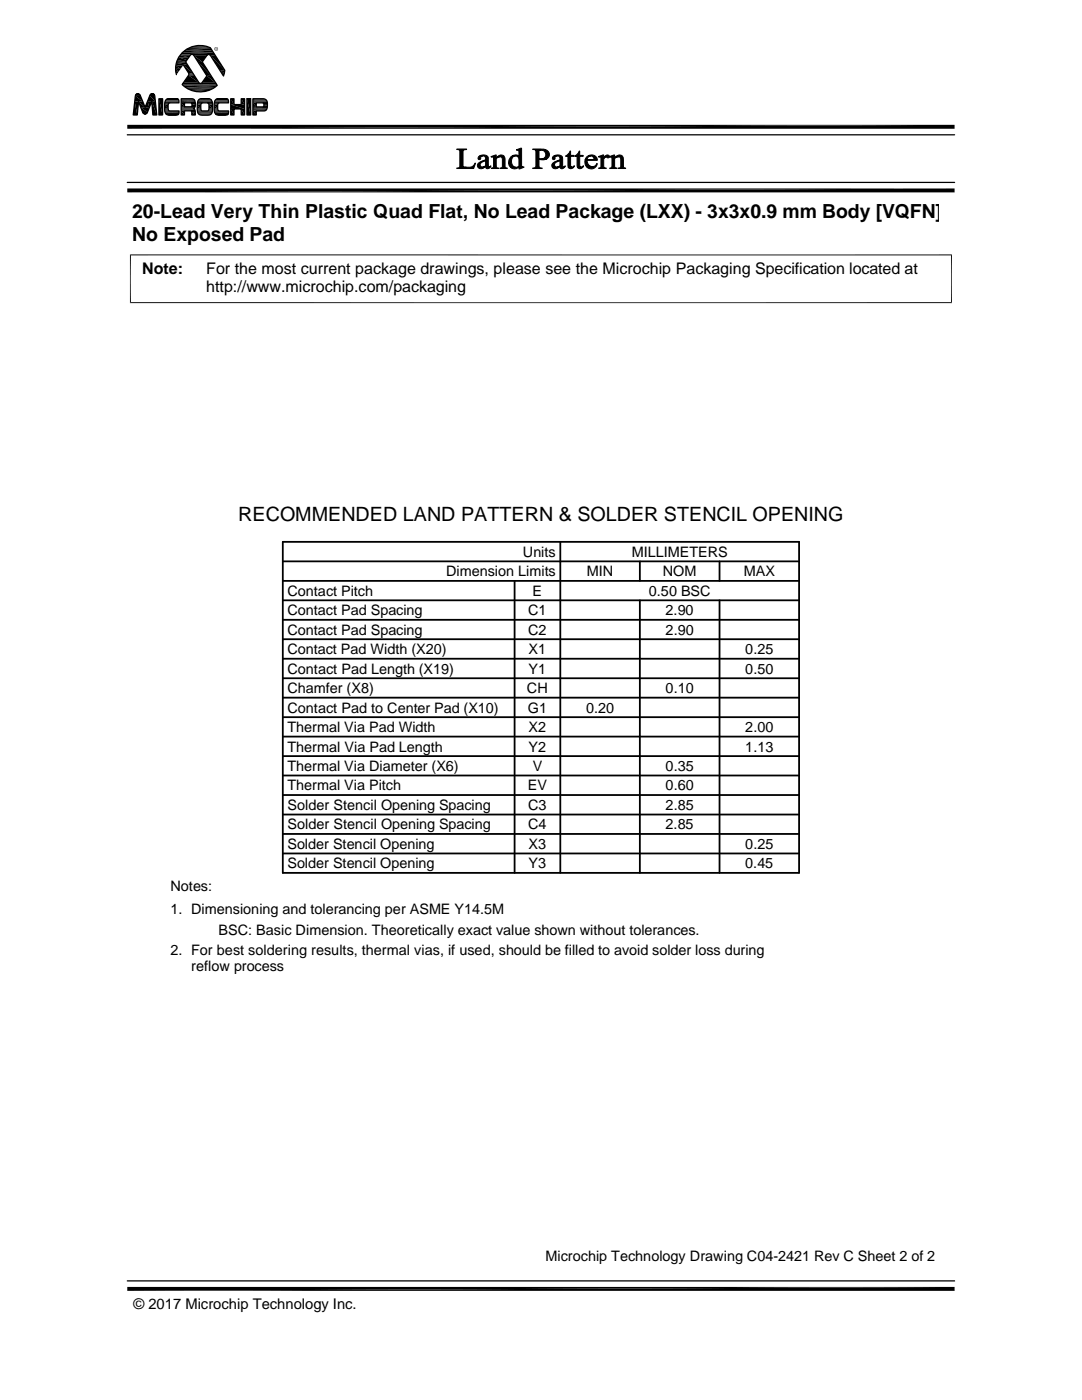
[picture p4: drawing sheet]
<svg xmlns="http://www.w3.org/2000/svg" width="216mm" height="279mm" viewBox="0 0 216 279" stroke-linecap="round" stroke-linejoin="round" font-family="sans-serif">
<g fill="#000" stroke="#000" stroke-width=".2">
<path d="M98 31.2l.3 .1zM103.1 29.9h.2zM119.4 31.2l.3 .1zM121.6 31.2l.3 .1z"/>
<path d="M91.1 29.7h2l-.5 .2-.2 .5v2.8l.2 .2h.4h-1.3l.1-3.1a.43 .43 0 0 0-.7-.5z" fill-rule="evenodd"/>
<path d="M91.1 33.5l3-.2 .8-.7-.4 1h-3.4z" fill-rule="evenodd"/>
<path d="M95.5 31.3l.3-.2h.6h-.2a.42 .42 0 0 0-.3 .6l-.2 .2a.32 .32 0 0 1-.3-.2 .32 .32 0 0 1 .1-.4z" fill-rule="evenodd"/>
<path d="M95.5 32.5l.8-.4h.6a1.12 1.12 0 0 0-1.1 .9l.4 .3 .6 .1a.78 .78 0 0 1-1 .3 .78 .78 0 0 1-.5-1z" fill-rule="evenodd"/>
<path d="M95.8 31.1l.2-.1a1.19 1.19 0 0 1 1.4 .5l.1 1.7 .3 .2a.49 .49 0 0 1-.4 .3 .49 .49 0 0 1-.5-.3v-.1l-.2-.1 .2-.1v-1l-.4-.1 .4-.2a.51 .51 0 0 0-.5-.7z" fill-rule="evenodd"/>
<path d="M96.3 33.4l.6-.1z" fill-rule="evenodd"/>
<path d="M97.6 33.3l.3-.2-.1 .3z" fill-rule="evenodd"/>
<path d="M98 31.2l1-.3v.6h-.5z" fill-rule="evenodd"/>
<path d="M98.5 31.5l1.3-.2-.8 .3v1.4a.39 .39 0 0 0 .1 .4 .39 .39 0 0 0 .4 .1v.1h-1.5l.5-.3z" fill-rule="evenodd"/>
<path d="M99.3 31.3a.84 .84 0 0 1 .9-.4 .84 .84 0 0 1 .6 .8v1.6l.4 .3h-1.4l.3-.1 .1-.3v-1.6l-.4-.3z" fill-rule="evenodd"/>
<path d="M101.8 31.4l.5-.3h.6a1.19 1.19 0 0 0-.8 1.2 1.19 1.19 0 0 0 .9 1.1h-1.1a1.4 1.4 0 0 1-.1-2z" fill-rule="evenodd"/>
<path d="M102.3 31.1l.7-.2 .5 .3z" fill-rule="evenodd"/>
<path d="M103.1 29.9l1-.3v3.4l.2 .3h-.8a1.18 1.18 0 0 1-1.6 .1h1.1l.5-.3v-1.4l-.3-.5h.3v-1.1z" fill-rule="evenodd"/>
<path d="M103.5 33.3l1.1 .1-1.1 .3z" fill-rule="evenodd"/>
<path d="M106.8 30h1.2h-.5v1.6l1.6 .1-1.6 .1 .1 1.4a.47 .47 0 0 0 .6 .3v.1h-1.9l.6-.2v-.3z" fill-rule="evenodd"/>
<path d="M106.3 29.7l1.8 .1a1.12 1.12 0 0 1 1.3 .5 1.12 1.12 0 0 1-.3 1.4h-1a.86 .86 0 0 0 .8-.7 .86 .86 0 0 0-.5-1h-1.6z" fill-rule="evenodd"/>
<path d="M107.5 31.8h1.4z" fill-rule="evenodd"/>
<path d="M110.4 31.2l.2-.1h.6a.42 .42 0 0 0-.5 .6 .33 .33 0 0 1-.5 0 .33 .33 0 0 1 .2-.5z" fill-rule="evenodd"/>
<path d="M110.4 32.5l.9-.5 .4 .1a1.08 1.08 0 0 0-1 .9l.3 .3 .6 .1a.79 .79 0 0 1-1 .2 .79 .79 0 0 1-.4-.9z" fill-rule="evenodd"/>
<path d="M110.6 31.1l.5-.2a.87 .87 0 0 1 1.2 .7v1.6l.4 .2a.48 .48 0 0 1-.5 .3 .48 .48 0 0 1-.5-.4l-.2-.1 .2-.1v-1l-.4-.1 .4-.2a.51 .51 0 0 0-.5-.7z" fill-rule="evenodd"/>
<path d="M111.1 33.4l.6-.1z" fill-rule="evenodd"/>
<path d="M112.4 33.3l.4-.2-.1 .3z" fill-rule="evenodd"/>
<path d="M113.7 30.1h.2v.9h.6v.2h-.6v1.9l.3 .2-.8 .1-.1-2.2-.4-.1 .5-.4z" fill-rule="evenodd"/>
<path d="M113.4 33.4l.9-.1 .3-.2v.1a.68 .68 0 0 1-1.2 .2z" fill-rule="evenodd"/>
<path d="M115.6 30.1l.1 .9h.7v.2h-.7v1.7l.1 .4h.2l-.8 .1-.1-2.2-.4-.1 .5-.4z" fill-rule="evenodd"/>
<path d="M115.2 33.4l.9-.1 .2-.2h.2l-.1 .1a.68 .68 0 0 1-1.2 .2z" fill-rule="evenodd"/>
<path d="M117.1 31.3l.3-.2h.5a.72 .72 0 0 0-.7 .7l-.4 .1z" fill-rule="evenodd"/>
<path d="M117.4 31.1a1.17 1.17 0 0 1 1.8 .9h-2a1.1 1.1 0 0 0 1 1.2l-1.2 .1-.3-.7 .1-.7 1.7-.1v-.1a.61 .61 0 0 0-.6-.6z" fill-rule="evenodd"/>
<path d="M117 33.3l1.2-.1a.92 .92 0 0 0 .9-.6 1.18 1.18 0 0 1-.8 1.1 1.18 1.18 0 0 1-1.3-.4z" fill-rule="evenodd"/>
<path d="M119.4 31.2l1.1-.3v.6h.1l-.1 .2v1.6l.5 .3h-1.5l.4-.3v-1.8z" fill-rule="evenodd"/>
<path d="M120.6 31.3h.3l-.4 .2z" fill-rule="evenodd"/>
<path d="M120.6 31.3a.5 .5 0 0 1 .6-.4 .5 .5 0 0 1 .4 .5l-.3 .1z" fill-rule="evenodd"/>
<path d="M121.6 31.2l1-.3v.6h-.5z" fill-rule="evenodd"/>
<path d="M122.1 31.5l1.3-.2-.8 .3 .1 1.7 .4 .3h-1.4l.4-.3z" fill-rule="evenodd"/>
<path d="M122.9 31.3a.84 .84 0 0 1 .9-.4 .84 .84 0 0 1 .6 .9v1.5l.4 .3h-1.4l.3-.1 .2-.3-.1-1.6-.4-.3z" fill-rule="evenodd"/>
</g>
<g fill="#000">
<path d="M27 19.1l1 .1h-1zM27 19.1h1v.1zM27 19.2l1.5 1.1h-1.6zM27 19.2h1l.5 1.1zM27 19l1 .1zM27.1 18.9h.9zM27.1 18.9l.9 .1zM27.1 18.9h.8zM27.2 18.8l.7 .1zM27.2 18.8h.6zM27.2 18.8h.5zM27.3 18.7l.4 .1z"/>
<path d="M27.3 18.7h.4zM27.4 18.7h.2zM27.4 18.7h.3zM27.5 18.7h.1zM29.9 19.1l1.1 1.1h-1.6zM29.9 19.1h1l.1 1.1zM29.9 19h1zM29.9 19l1 .1zM29.9 18.9l1 .1zM29.9 18.9h.9zM30 18.9h.8zM30.1 18.8l.7 .1z"/>
<path d="M30.1 18.8h.6zM30.1 18.7l.5 .1zM30.1 18.7h.5zM30.2 18.7h.4zM30.2 18.7h.3zM30.3 18.7h.2zM31.7 19.7l.7 3.2h-.7zM31.7 19.7h.7v3.2zM33.5 19.7h2zM33.5 19.7h1.9zM33.5 19.7h1.8zM33.6 19.7h1.7z"/>
<path d="M35 13.7l.6 .6h-.5zM35 13.7h1l-.4 .6zM35.1 13.1l.9 .6h-1zM35.1 13.1h1.4l-.5 .6zM35.1 14.3l.1 .6zM35.1 14.3h.5l-.4 .6zM35.1 13l1.4 .1h-1.4zM35.1 13h1.5l-.1 .1zM35.3 12.3l1.9 .3h-2zM35.3 12.3h1.7l.2 .3zM35.4 12l1.6 .3h-1.7zM35.4 12h1.9l-.3 .3z"/>
<path d="M35.6 11.5l1.7 .5h-1.9zM35.6 11.5h2.1l-.4 .5zM36.6 13l1.9 1.6h-.9zM36.6 13h.8l1.1 1.6zM37.6 15l2.1 1.5h-3.1zM37.6 15h1.2l.9 1.5zM37.6 14.6h.9zM37.7 14.6l.9 .1zM37.7 15h1.1zM37.7 14.7l.9 .1zM37.7 14.9l1 .1zM37.7 14.8l1 .1z"/>
<path d="M37.7 14.9h1zM38.7 11l1.7 1.4h-.9zM38.7 11h2.6l-.9 1.4zM38.7 18.2l1.9 .1zM39 9.2h1.8zM39 9.1l1.8 .1zM39.3 18.3h1.3zM39.5 12.4l2.6 2.7h-.8zM39.5 12.4h.9l1.7 2.7zM39 9.1h1.7zM39.6 9.1h1.1zM39.6 9.1h.6z"/>
<path d="M39.9 19.7h2zM40 19.7h1.9zM40 19.7h1.8zM40.1 19.7h1.7zM40.1 19.7h1.6zM41.3 15.1l1.7 1.4h-2.7zM41.3 15.1h.8l.9 1.4zM41.6 10.9h1.2zM41.7 10.9h1.2zM41.8 10.9h1.1zM41.9 10.9l1 .1zM41.9 11h1z"/>
<path d="M42 11l2.9 3h-1zM42 11h.9l2 3zM42.8 9.8v.1zM42.8 9.6v.2zM42.8 9.9l.1 .1zM42.9 9.5l-.1 .1zM42.9 9.7l-.1 .1zM42.9 9.9v.1zM42.9 10l.1 .1zM42.8 9.6h.1zM42.9 9.5h.1zM43 10.1l.1 .1z"/>
<path d="M43 9.4l.1 .1zM43.1 10.1h.2zM43.1 9.4l.2 .1zM43.3 10.1l.1-.1zM43.3 19.7h2zM43.3 9.4v.2zM43.4 9.9l-.1 .1zM43.4 19.7h1.9zM43.4 19.7h1.8zM43.3 9.6l.1 .1zM43.3 10l.2-.1zM43.4 9.8v.1z"/>
<path d="M43.4 9.7v.1zM43.5 19.7h1.7zM43.4 9.5l.1 .1zM43.4 9.9l.1-.1zM43.5 9.6l-.1 .2zM43.9 14l.9 .6h-.6zM43.9 14h1l-.1 .6zM44.2 14.6l.4 .5zM44.2 14.6h.6l-.2 .5zM46 19.7l.7 1.2h-.7zM46 19.7h.7v1.2zM48.1 19.7l.7 1.2h-.7z"/>
<path d="M48.1 19.7h.7v1.2zM49.3 19.7l.7 3.2h-.7zM49.3 19.7h.7v3.2zM26.9 20.3h.7zM26.9 20.3l.5 2.6h-.8zM26.9 20.3h.7l-.2 2.6zM27.6 20.3h.9zM27.6 20.3l1.4 1.1h-.9zM27.6 20.3h.9l.5 1.1zM28.1 21.4l1.3 1h-.9zM28.1 21.4h1.7l-.4 1zM28.5 22.4h.9z"/>
<path d="M28.5 22.4l.9 .1zM28.5 22.5h.9zM28.5 22.5l.8 .1zM28.6 22.6h.7zM28.6 22.6l.6 .1zM28.7 22.7h.5zM28.7 22.7h.4zM28.8 22.7h.3zM28.8 22.7l.2 .1zM28.9 22.8h.1zM29.4 20.2l.4 1.2h-.8zM29.4 20.2h.9l-.5 1.2z"/>
<path d="M30.3 20.2l1 2.7h-.8zM30.3 20.2h.7l.3 2.7zM32.9 20.7l.7 .1zM32.9 20.7h.7zM32.9 20.8h.7zM32.9 20.8l.6 .2h-.6zM32.9 20.8h.7l-.1 .2zM32.9 21l.6 .7h-.6zM32.9 21h.6v.7zM32.9 21.7l.7 .1h-.7zM32.9 21.7h.6l.1 .1zM32.9 21.8h.7z"/>
<path d="M32.9 21.8l.7 .1zM32.9 21.9h.7zM32.9 21.9l.7 .1zM32.9 20.5h1zM32.9 20.5l.9 .1zM32.9 20.6h.8zM32.9 20.6h.9zM32.9 20.6l.7 .1zM32.9 22l.8 .1zM32.9 22.1h.8zM32.9 22.1h.9zM33.4 22.9h2z"/>
<path d="M33.5 22.9l1.7 .1zM33.5 22.9h1.9zM33.6 23h1.6zM33.6 23h1.4zM36.2 20.5l.6 .8h-.6zM36.2 20.5h.6v.8zM36.2 22.1l.6 .8h-.6zM36.2 22.1h.6v.8zM38.1 20.5h.8zM38.1 22.1h.8zM38.1 20.5h.9zM38.1 21.3h.8z"/>
<path d="M38.1 22.1l.8 .1zM38.1 20.5l.9 .1zM38.2 22.2h.7zM38.2 20.6h.8zM38.2 21.3h.7zM38.2 20.6l.8 .1zM38.2 21.2l.7 .1zM38.2 22.2l.7 .1zM38.3 20.7h.7zM38.2 21.2h.7zM38.3 21.2h.6zM38.3 22.3l.7 .1z"/>
<path d="M38.3 22.4h.7zM38.3 22.4l.7 .5h-.7zM38.3 22.4h.7v.5zM38.3 20.7l.7 .1zM38.3 20.8h.7zM38.3 21.1h.6zM38.3 21.1l.6 .1zM38.3 20.8l.7 .2h-.7zM38.3 20.8h.7v.2zM38.3 21l.7 .1zM38.3 21.1h.7zM39.4 20.7l.7 .1z"/>
<path d="M39.4 20.7h.7zM39.4 20.8h.7zM39.4 20.8l.7 .2h-.7zM39.4 20.8h.7v.2zM39.4 21l.7 .7h-.7zM39.4 21h.7v.7zM39.4 21.7l.7 .1h-.7zM39.4 21.7h.7v.1zM39.4 21.8h.7zM39.4 21.8l.7 .1zM39.4 21.9h.7zM39.4 21.9l.8 .1z"/>
<path d="M39.4 20.5h1zM39.4 20.5l.9 .1zM39.4 20.6h.8zM39.4 20.6h.9zM39.4 20.6l.8 .1zM39.4 20.7h.8zM39.4 22l.8 .1zM39.4 22.1h.8zM39.4 22.1h.9zM39.4 22.1h1zM39.9 22.9l1.8 .1zM39.9 22.9h2z"/>
<path d="M40.1 23h1.3zM40.1 23h1.6zM41.3 20.5h1.1zM41.4 20.5l1 .1zM41.5 20.6h.9zM41.4 22.1h1zM41.5 22.1h.9zM41.6 20.6l.8 .1zM41.6 22.1h.8zM41.6 20.7h.8zM41.6 22l.8 .1zM41.6 20.7l.8 .1z"/>
<path d="M41.7 20.8h.7zM41.7 21.9l.7 .1zM41.7 20.8l.7 .2h-.7zM41.7 20.8h.7v.2zM41.7 21.8h.7zM41.7 21.8l.7 .1zM41.7 21.9h.7zM41.7 21l.7 .7h-.7zM41.7 21h.7v.7zM41.7 21.7l.7 .1h-.7zM41.7 21.7h.7v.1zM42.7 20.7l.8 .1z"/>
<path d="M42.7 20.7h.8zM42.7 20.8h.8zM42.7 20.8l.7 .2h-.7zM42.7 20.8h.8l-.1 .2zM42.7 21l.7 .7h-.7zM42.7 21h.7v.7zM42.7 21.7l.8 .1h-.8zM42.7 21.7h.7l.1 .1zM42.7 21.8h.8zM42.7 21.8l.8 .1zM42.7 21.9h.8zM42.8 20.5h1z"/>
<path d="M42.8 20.5l.9 .1zM42.8 20.6h.8zM42.8 20.6h.9zM42.8 20.6l.7 .1zM42.8 20.7h.7zM42.8 21.9l.7 .1zM42.8 22l.8 .1zM42.8 22.1h.8zM42.8 22.1h.9zM43.3 22.9h2zM43.4 22.9l1.7 .1zM43.4 22.9h1.9z"/>
<path d="M43.5 23h1.6zM43.5 23h1.4zM46 20.9l2.8 .8h-2.8zM46 20.9h2.8v.8zM46 21.7l.7 1.2h-.7zM46 21.7h.7v1.2zM48.1 21.7l.7 1.2h-.7zM48.1 21.7h.7v1.2zM50.5 20.5l.6 .8h-.6zM50.5 20.5h.6v.8zM50.5 22.1l.6 .8h-.6zM50.5 22.1h.6v.8z"/>
<path d="M52.4 20.5h.9zM52.5 20.5l.8 .1zM52.5 20.6h.8zM52.5 21.3h.8zM52.6 20.6h.7zM52.6 21.3h.7zM52.6 20.6l.7 .1zM52.6 21.2l.7 .1zM52.6 20.7h.8zM52.6 20.7l.8 .1h-.7zM52.6 20.7h.8v.1zM52.6 21.1h.7z"/>
<path d="M52.6 21.1h.8zM52.6 21.1l.7 .1zM52.6 21.2h.7zM52.7 20.8l.7 .3h-.7zM52.7 20.8h.7v.3zM52.7 21.1h.7zM25.4 38.4l165.1-.8v.8zM25.4 37.6h165.1l-165.1 .8zM25.4 25.7l165.1-.8v.8zM25.4 24.9h165.1l-165.1 .8zM25.4 257.6l165.1-.8v.8zM25.4 256.8h165.1l-165.1 .8z"/>
</g>
<g fill="none" stroke="#000" stroke-width=".25">
<path d="M27.1 18.9a.52 .52 0 0 1 .9 .1l1 2.4 .9-2.4a.5 .5 0 0 1 .5-.3 .5 .5 0 0 1 .5 .4l.4 3.8h-.8l-.2-2.7-.9 2.2a.5 .5 0 0 1-.5 .4 .5 .5 0 0 1-.4-.4l-.9-2.1-.2 2.6h-.8zM31.7 19.7h.7v3.2h-.7zM33.1 20l.5-.3h1.6l.4 .2 .1 .6-2 .1-.2 .4v.7l.1 .3 .2 .1h1.9a.62 .62 0 0 1-.1 .7 .62 .62 0 0 1-.6 .2 2.3 2.3 0 0 1-1.9-.2l-.2-1a2.92 2.92 0 0 1 .2-1.8zM36.2 19.7h2.1a.97 .97 0 0 1 .7 1.4l-.1 .3-.3 .3 .3 .2 .1 1h-.7v-.6l-.2-.2h-1.3v.8h-.6zM36.6 13l1.1 1.7-1.4 2.2a5.1 5.1 0 0 0 7 .1l-2.9-4.6 1-1.5h.5l2.7 4.3 .3-1.2-2.9-4.5a4.8 4.8 0 0 0-5.1 .6 4.8 4.8 0 0 0-1.7 4.8M38.1 10.9h.3l.3 .1 2.6 4.1-1.1 1.5-.3 .1-.2-.2-2.7-4.2zM39.6 20l.5-.3h1.5a.94 .94 0 0 1 .8 1.1v1.3a.84 .84 0 0 1-1 .9h-1.1a.9 .9 0 0 1-.9-1.1v-1.1zM43 20l.5-.3h1.6l.4 .2 .1 .6-2 .1-.2 .4v.7l.1 .3 .2 .1h1.9a.62 .62 0 0 1-.1 .7 .62 .62 0 0 1-.6 .2 2.3 2.3 0 0 1-1.9-.2l-.3-1a2.92 2.92 0 0 1 .3-1.8zM46 19.7h.7v1.2h1.4v-1.2h.7v3.2h-.7v-1.2h-1.4v1.2h-.7zM49.3 19.7h.7v3.2h-.7zM49.3 19.7h.7M50.5 19.7h2.2a1.49 1.49 0 0 1 .5 2.2l-.5 .2h-1.6v.8h-.6z"/>
<path d="M25.4 36.4h165.1M25.4 26.9h165.1M36.8 20.5h1.3l.2 .2v.4l-.2 .2h-1.3zM40.2 20.7l.2-.2 1.1 .1 .2 .4-.1 1-.2 .1h-1.2l-.1-.4zM51.1 20.5h1.4l.1 .2v.5l-.1 .1h-1.4zM25.4 255.6h165.1"/>
</g>
<g fill="none" stroke="#000" stroke-width=".2">
<path d="M33 20h2.7M33.1 19.9h2.6M33.1 19.9h2.5M33.3 19.8h2.2M33.4 19.7h2.1M35.6 19.8h-2.4M36 10.9h2.1M36.1 10.8h6.7M36.2 19.7h2.3M36.2 19.7h2.4M36.2 19.8h2.5M36.2 19.9h2.6"/>
<path d="M36.3 16.9h7M36.4 17h6.9M36.5 16.7h6.6M36.5 16.6h3.4M36.5 16.6h3.3M36.6 16.5h3.1M36.9 17.4h6M37.5 17.7h4.9M37.8 9.5h4.2M37.9 9.4h4M38 11h-2.1M38.2 10.9h-2.2"/>
<path d="M38.4 10.9h4.4M38.4 9.3h3M38.4 9.2h2.9M38.5 10.9h3M38.6 11h2.8M38.6 11h2.7M38.7 18.2h2.5M39.6 20h2.6M39.6 19.9h2.6M39.6 19.9h2.5M39.7 19.8h2.4M39.8 19.8h2.2"/>
<path d="M40.1 16.6h3M40.2 16.6h2.9M40.3 16.5h2.7M42.9 20h2.7M43 19.9h2.6M43 19.9h2.5M43.2 19.8h2.2M43.3 19.7h2M45.5 19.8h-2.4M50.5 19.7h2.2M50.5 19.7h2.4M50.5 19.8h2.5"/>
<path d="M50.5 19.9h2.6M50.5 19.9h2.7M32.9 20.5h2.8M32.9 22.2h2.8M32.9 22.3h2.8M32.9 20.4h2.8M32.9 20.3h2.8M32.9 22.4h2.8M32.9 22.5h2.8M32.9 20.2h2.8M33 20.1h2.7M33 22.6h2.7"/>
<path d="M33 22.7h2.7M33.1 22.7h2.6M33.1 22.8h2.6M33.2 22.8h2.4M33.3 22.9h2.3M33.4 22.9h2.1M36.2 20.1h2.7M36.2 20.2h2.7M36.2 21.3h2.7M36.2 21.4h2.7M36.2 21.5h2.7M36.2 21.6h2.6"/>
<path d="M36.2 21.6h2.5M36.2 21.7h2.5M36.2 21.8h2.6M36.2 21.9h2.7M36.2 22h2.7M36.2 22.1h2.7M39.4 20.5h3M39.4 22.2h3M39.4 20.4h3M39.4 22.3h3M39.4 22.5h2.9M39.4 20.2h3"/>
<path d="M39.5 22.6h2.8M39.5 20.1h2.8M39.5 22.7h2.7M39.6 22.8h2.6M39.7 22.8h2.4M39.8 22.9h2.2M42.8 22.2h2.8M42.8 20.5h2.8M42.8 20.4h2.8M42.8 22.3h2.8M42.8 20.3h2.8M42.8 22.4h2.8"/>
<path d="M42.8 22.5h2.8M42.8 20.2h2.8M42.9 22.6h2.7M42.9 20.1h2.7M42.9 22.7h2.7M43 22.7h2.6M43 22.8h2.6M43.1 22.8h2.4M43.2 22.9h2.2M43.3 22.9h2M50.5 20.1h2.7M50.5 20.2h2.8"/>
<path d="M50.5 20.4h2.8M50.5 20.5h2.8M50.5 21.4h2.8M50.5 21.7h2.8M50.5 21.8h2.8M50.5 21.9h2.7M50.5 22h2.6M53 22.1h-2.5M26 50.8v9.7M189.9 50.8v9.7M189.9 50.9h-164M25.9 60.4h164"/>
</g>
<path d="M37.3 9.6h4.8M37.5 17.9h4.9M50.5 21.5h2.8" fill="none" stroke="#000" stroke-width=".23"/>
<path d="M36.1 10.7h6.7M36.5 17.2h6.8M36.9 9.9h5.4" fill="none" stroke="#000" stroke-width=".34"/>
<path d="M36.4 10.3h6.2" fill="none" stroke="#000" stroke-width=".4"/>
<path d="M35.1 12.8h2.3M35.6 11.2h2.4" fill="none" stroke="#000" stroke-width=".42"/>
<path d="M36.3 16.8h6.9M38 18.1h3.8M36.2 20.4h2.7" fill="none" stroke="#000" stroke-width=".21"/>
<path d="M37 17.6h5.9" fill="none" stroke="#000" stroke-width=".3"/>
<g fill="none" stroke="#000" stroke-width=".36">
<path d="M56.4 112h103M56.4 108.1h103v66.1h-103zM56.4 115.9h103M56.4 119.8h103M102.7 115.9v58.3M111.8 108.1v66.1M127.7 112v3.9M127.7 119.8v54.4M143.6 112v3.9M143.6 119.8v54.4M56.4 135.4h103M56.4 123.7h103"/>
<path d="M56.4 127.6h103M56.4 131.5h103M56.4 139.2h103M56.4 158.7h103M56.4 143.1h103M56.4 150.9h103M56.4 147h103M56.4 154.8h103M56.4 162.6h103M56.4 170.3h103M56.4 166.4h103"/>
</g>
<g font-size="3.9">
<text x="26.4" y="43.5">20-Lead Very Thin Plastic Quad Flat, No Lead Package (LXX) - 3x3x0.9 mm Body [VQFN]</text>
<text x="26.4" y="48">No Exposed Pad</text>
<text x="47.5" y="104">RECOMMENDED LAND PATTERN &amp; SOLDER STENCIL OPENING</text>
</g>
<g font-size="3.2">
<text x="28.4" y="54.6">Note:</text>
<text x="41.1" y="58.3">http://www.microchip.com/packaging</text>
<text x="41.1" y="54.6">For the most current package drawings, please see the Microchip Packaging Specification located at</text>
</g>
<g font-size="2.9">
<text x="104.3" y="111.1">Units</text>
<text x="126" y="111.1">MILLIMETERS</text>
<text x="57.3" y="118.9">Contact Pitch</text>
<text x="89" y="115">Dimension Limits</text>
<text x="106.3" y="118.9">E</text>
<text x="117.1" y="115">MIN</text>
<text x="129.5" y="118.9">0.50 BSC</text>
<text x="132.3" y="115">NOM</text>
<text x="148.4" y="115">MAX</text>
<text x="57.3" y="122.8">Contact Pad Spacing</text>
<text x="105.4" y="122.8">C1</text>
<text x="132.8" y="122.8">2.90</text>
<text x="57.3" y="126.7">Contact Pad Spacing</text>
<text x="57.3" y="130.6">Contact Pad Width (X20)</text>
<text x="105.4" y="126.7">C2</text>
<text x="105.5" y="130.6">X1</text>
<text x="132.8" y="126.7">2.90</text>
<text x="148.7" y="130.6">0.25</text>
<text x="57.3" y="134.4">Contact Pad Length (X19)</text>
<text x="105.5" y="134.5">Y1</text>
<text x="148.7" y="134.4">0.50</text>
<text x="57.3" y="142.2">Contact Pad to Center Pad (X10)</text>
<text x="57.3" y="138.3">Chamfer (X8)</text>
<text x="105.2" y="138.3">CH</text>
<text x="105.3" y="142.2">G1</text>
<text x="116.9" y="142.2">0.20</text>
<text x="132.8" y="138.3">0.10</text>
<text x="57.3" y="146.1">Thermal Via Pad Width</text>
<text x="57.3" y="150">Thermal Via Pad Length</text>
<text x="105.5" y="150">Y2</text>
<text x="105.5" y="146.1">X2</text>
<text x="148.7" y="150">1.13</text>
<text x="148.7" y="146.1">2.00</text>
<text x="57.3" y="153.9">Thermal Via Diameter (X6)</text>
<text x="106.3" y="153.9">V</text>
<text x="132.8" y="153.9">0.35</text>
<text x="57.3" y="157.8">Thermal Via Pitch</text>
<text x="57.3" y="161.6">Solder Stencil Opening Spacing</text>
<text x="105.3" y="157.8">EV</text>
<text x="105.4" y="161.6">C3</text>
<text x="132.8" y="157.8">0.60</text>
<text x="132.8" y="161.6">2.85</text>
<text x="57.3" y="165.5">Solder Stencil Opening Spacing</text>
<text x="105.4" y="165.5">C4</text>
<text x="132.8" y="165.5">2.85</text>
<text x="57.3" y="173.3">Solder Stencil Opening</text>
<text x="57.3" y="169.4">Solder Stencil Opening</text>
<text x="105.5" y="173.3">Y3</text>
<text x="105.5" y="169.4">X3</text>
<text x="148.7" y="173.3">0.45</text>
<text x="148.7" y="169.4">0.25</text>
<text x="34" y="177.9">Notes:</text>
<text x="34" y="182.5">1. Dimensioning and tolerancing per ASME Y14.5M</text>
<text x="34" y="190.6">2. For best soldering results, thermal vias, if used, should be filled to avoid solder loss during</text>
<text x="43.6" y="186.5">BSC: Basic Dimension. Theoretically exact value shown without tolerances.</text>
<text x="38.1" y="193.9">reflow process</text>
<text x="108.8" y="251.7">Microchip Technology Drawing C04-2421 Rev C Sheet 2 of 2</text>
<text x="26.6" y="261.3">© 2017 Microchip Technology Inc.</text>
</g>
<text font-size=".6" x="43" y="10">R</text>
</svg>
